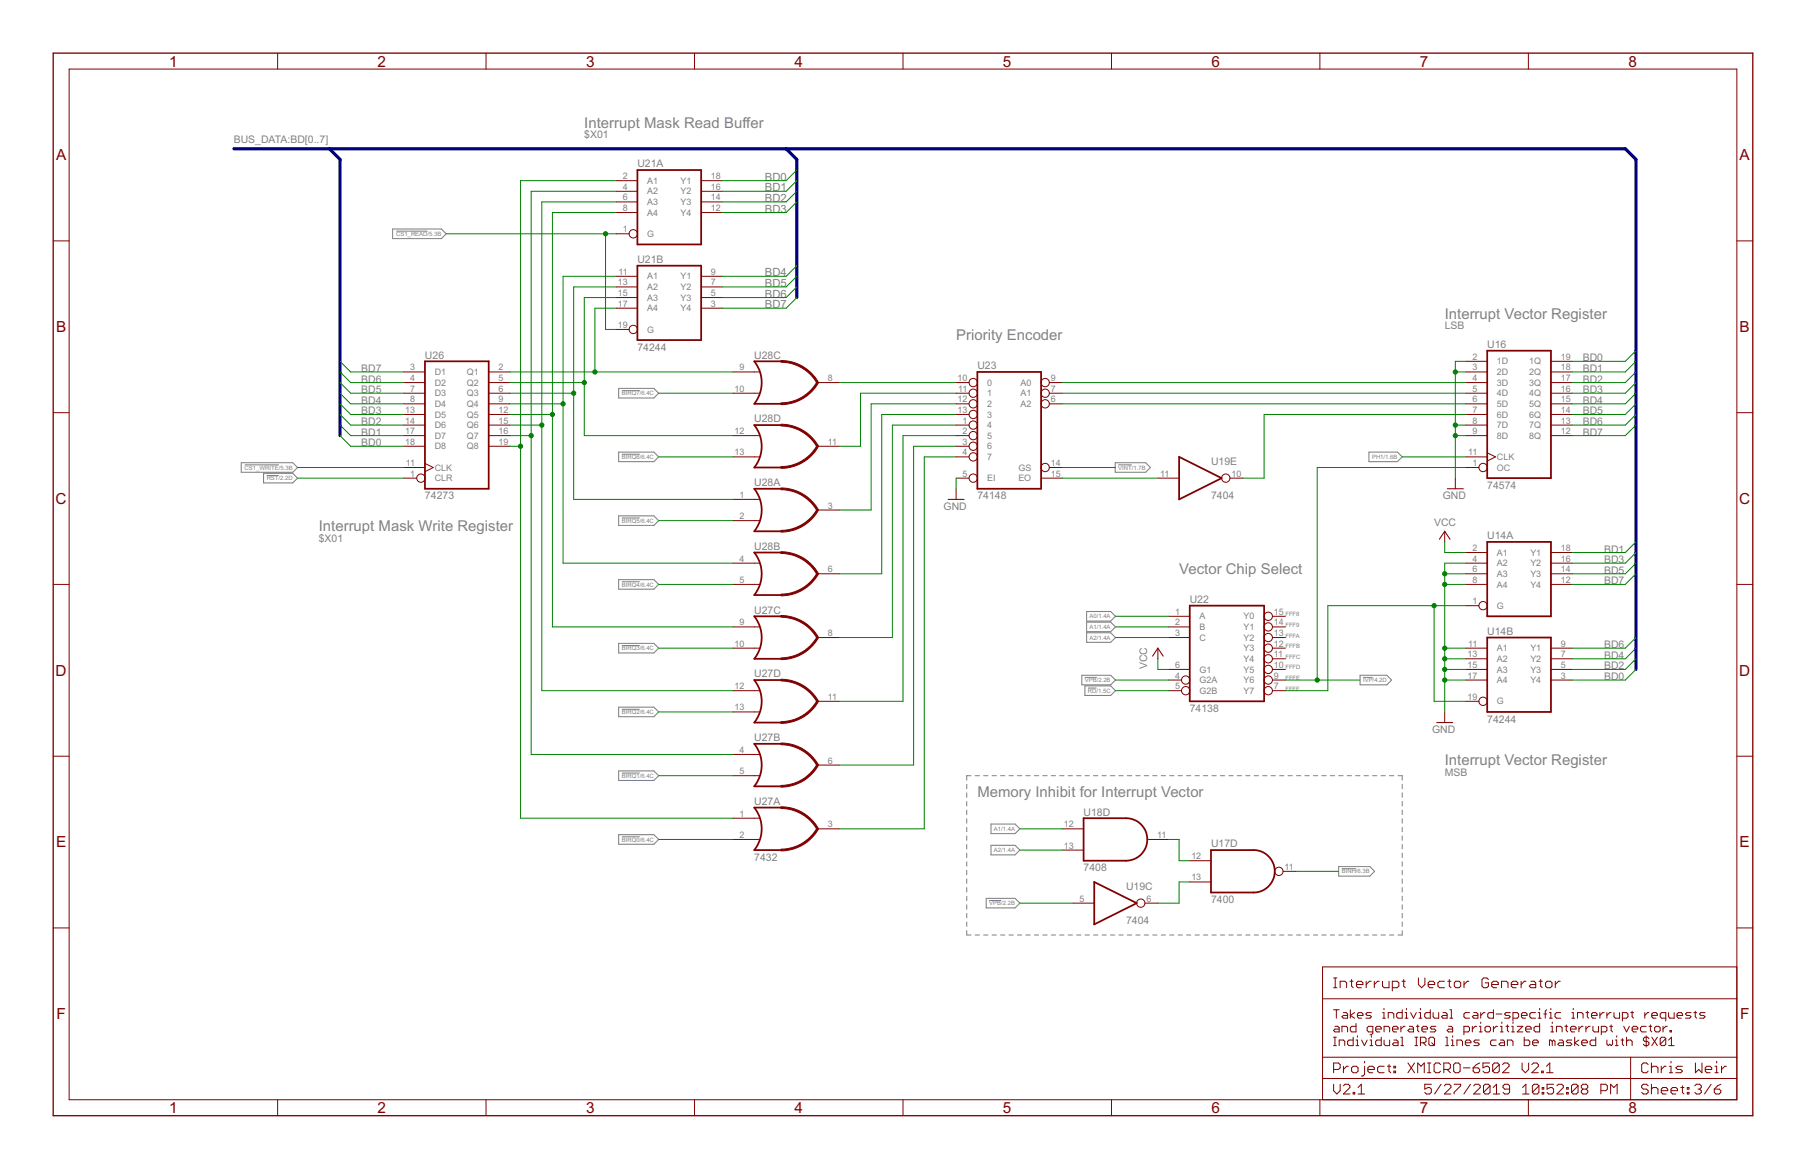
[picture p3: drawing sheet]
<svg xmlns="http://www.w3.org/2000/svg" width="432mm" height="279mm" viewBox="0 0 432 279" stroke-linecap="round" stroke-linejoin="round" font-family="sans-serif">
<g fill="none" stroke="#808080" stroke-width=".24">
<path d="M94.7 55.2h7.5M148.7 93.3h4.3M58.5 111.1h8.2M63.8 113.6h2.8M148.7 108.6h4.3M267.4 111.1h3.2M148.7 139h4.3M148.7 123.8h4.3M148.7 154.3h4.3M148.7 169.5h4.3M259.4 161.9h2.8M260.1 164.4h2.1"/>
<path d="M325.9 161.9h2.3M148.7 184.8h4.3M231.1 187.5v1M231.1 189.5v1.1M231.1 191.6v1M231.1 193.6v1.1M231.1 195.7v1M231.1 197.7v1.1M231.1 199.8v1.1M232.2 185.4h-1.1v1.1M233.2 185.4h1M235.2 185.4h1"/>
<path d="M237.2 185.4h1M239.2 185.4h1M241.2 185.4h1.1M243.3 185.4h1M245.3 185.4h1M247.3 185.4h1M249.3 185.4h1.1M251.4 185.4h1M253.4 185.4h1M255.4 185.4h1M257.4 185.4h1M259.4 185.4h1.1"/>
<path d="M261.5 185.4h1M263.5 185.4h1M265.5 185.4h1M267.5 185.4h1M269.5 185.4h1.1M271.6 185.4h1M273.6 185.4h1M275.6 185.4h1M277.6 185.4h1.1M279.7 185.4h1M281.7 185.4h1M283.7 185.4h1"/>
<path d="M285.7 185.4h1M287.7 185.4h1.1M289.8 185.4h1M291.8 185.4h1M293.8 185.4h1M295.8 185.4h1M297.9 185.4h1M299.9 185.4h1M301.9 185.4h1M303.9 185.4h1M305.9 185.4h1.1M308 185.4h1"/>
<path d="M310 185.4h1M312 185.4h1M314 185.4h1M316 185.4h1.1M318.1 185.4h1M320.1 185.4h1M322.1 185.4h1M324.1 185.4h1.1M326.2 185.4h1M328.2 185.4h1M330.2 185.4h1M332.2 185.4h1"/>
<path d="M334.2 185.4h1.1v1.1M335.3 187.5v1M335.3 189.5v1.1M335.3 191.6v1M335.3 193.6v1.1M335.3 195.7v1M335.3 197.7v1.1M335.3 199.8v1.1M148.7 200h4.3M231.1 201.8v1.1M231.1 203.9v1.1M231.1 206v1"/>
<path d="M231.1 208v1.1M231.1 210.1v1M231.1 212.1v1.1M231.1 214.2v1.1M231.1 216.3v1M231.1 218.3v1.1M236.5 215.2h2.9M320.8 207.6h3.4M335.3 201.8v1.1M335.3 203.9v1.1M335.3 206v1M335.3 208v1.1"/>
<path d="M335.3 210.1v1M335.3 212.1v1.1M335.3 214.2v1.1M335.3 216.3v1M335.3 218.3v1.1M231.1 222.4v1.1h1.1M231.1 220.4v1M233.2 223.5h1M235.2 223.5h1M237.2 223.5h1M239.2 223.5h1M241.2 223.5h1.1"/>
<path d="M243.3 223.5h1M245.3 223.5h1M247.3 223.5h1M249.3 223.5h1.1M251.4 223.5h1M253.4 223.5h1M255.4 223.5h1M257.4 223.5h1M259.4 223.5h1.1M261.5 223.5h1M263.5 223.5h1M265.5 223.5h1"/>
<path d="M267.5 223.5h1M269.5 223.5h1.1M271.6 223.5h1M273.6 223.5h1M275.6 223.5h1M277.6 223.5h1.1M279.7 223.5h1M281.7 223.5h1M283.7 223.5h1M285.7 223.5h1M287.7 223.5h1.1M289.8 223.5h1"/>
<path d="M291.8 223.5h1M293.8 223.5h1M295.8 223.5h1M297.9 223.5h1M299.9 223.5h1M301.9 223.5h1M303.9 223.5h1M305.9 223.5h1.1M308 223.5h1M310 223.5h1M312 223.5h1M314 223.5h1"/>
<path d="M316 223.5h1.1M318.1 223.5h1M320.1 223.5h1M322.1 223.5h1M324.1 223.5h1.1M326.2 223.5h1M328.2 223.5h1M330.2 223.5h1M332.2 223.5h1M335.3 220.4v1M335.3 222.4v1.1h-1.1"/>
</g>
<g fill="none" stroke="#808080" stroke-width=".25">
<path d="M93.9 54.7h11.6l1.2 1.2-1.2 1.1h-11.6zM147.9 92.8h8.4l1.2 1.2-1.2 1.1h-8.4zM57.7 110.6h12.3l1.1 1.1-1.1 1.2h-12.3zM63 113.1h7l1.1 1.2-1.1 1.1h-7zM147.9 108.1h8.4l1.2 1.1-1.2 1.1h-8.4zM266.6 110.6h7.3l1.2 1.1-1.2 1.2h-7.3zM327.3 108.1h6.8l1.2 1.1-1.2 1.1h-6.8zM147.9 123.3h8.4l1.2 1.1-1.2 1.2h-8.4zM147.9 138.5h8.4l1.2 1.2-1.2 1.1h-8.4zM147.9 153.8h8.4l1.2 1.1-1.2 1.2h-8.4zM259.8 151.2h5.8l1.1 1.2-1.1 1.1h-5.8zM259.8 146.2h5.8l1.1 1.1-1.1 1.1h-5.8z"/>
<path d="M259.8 148.7h5.8l1.1 1.1-1.1 1.2h-5.8zM147.9 169h8.4l1.2 1.2-1.2 1.1h-8.4zM258.7 161.4h6.9l1.1 1.1-1.1 1.2h-6.9zM259.4 163.9h6.2l1.1 1.2-1.1 1.1h-6.2zM325.2 161.4h6.4l1.1 1.1-1.1 1.2h-6.4zM147.9 199.5h8.4l1.2 1.1-1.2 1.2h-8.4zM147.9 184.3h8.4l1.2 1.1-1.2 1.1h-8.4zM236.9 197h5.8l1.1 1.1-1.1 1.1h-5.8zM235.8 214.7h6.9l1.1 1.2-1.1 1.1h-6.9zM236.9 202h5.8l1.1 1.2-1.1 1.1h-5.8zM320.1 207.1h7.4l1.2 1.2-1.2 1.1h-7.4z"/>
</g>
<g fill="none" stroke="#800000" stroke-width=".24">
<path d="M16.5 16.5h398.8v246.3h-398.8zM66.4 12.7v3.8M116.2 12.7v3.8M166.1 12.7v3.8M215.9 12.7v3.8M265.7 12.7v3.8M315.6 12.7v3.8M365.4 12.7v3.8M12.7 57.6h3.8M147.3 55.9h3.1M147.3 43.2h5.1M147.3 45.7h5.1"/>
<path d="M147.3 48.3h5.1M147.3 50.8h5.1M167.6 43.2h5.1M167.6 45.7h5.1M167.6 48.3h5.1M167.6 50.8h5.1M415.3 57.6h3.8M147.3 78.7h3.1M147.3 66h5.1M147.3 68.6h5.1M147.3 71.1h5.1M147.3 73.7h5.1"/>
<path d="M167.6 66h5.1M167.6 68.6h5.1M167.6 71.1h5.1M167.6 73.7h5.1M12.7 98.6h3.8M96.5 88.9h5.1M96.5 91.4h5.1M96.5 94h5.1M96.5 96.5h5.1M96.5 99.1h5.1M116.8 88.9h5.1M116.8 91.4h5.1"/>
<path d="M116.8 94h5.1M116.8 96.5h5.1M116.8 99.1h5.1M175.3 88.9h6.3M175.3 94h6.3M195.6 91.4h5.1M228.6 91.4h3.1M228.6 94h3.1M228.6 96.5h3.1M228.6 99.1h3.1M250.9 91.4h3.1M250.9 94h3.1"/>
<path d="M250.9 96.5h3.1M350.5 86.4h5.1M350.5 88.9h5.1M350.5 91.4h5.1M350.5 94h5.1M350.5 96.5h5.1M350.5 99.1h5.1M370.8 86.4h5.1M370.8 88.9h5.1M370.8 91.4h5.1M370.8 94h5.1M370.8 96.5h5.1"/>
<path d="M370.8 99.1h5.1M415.3 98.6h3.8M96.5 111.7h5.1M96.5 101.6h5.1M96.5 104.1h5.1M96.5 106.7h5.1M96.5 114.3h3.1M101.6 110.8l2 .9-2 1M116.8 101.6h5.1M116.8 104.1h5.1M116.8 106.7h5.1M175.3 104.1h6.3"/>
<path d="M175.3 109.2h6.3M175.3 119.4h6.3M195.6 106.7h5.1M228.6 101.6h3.1M228.6 104.1h3.1M228.6 109.2h3.1M228.6 106.7h3.1M228.6 114.3h3.1M228.6 116.8v2.6M248.9 114.3h5.1M250.9 111.7h3.1M276.8 114.3h5.1"/>
<path d="M294.1 114.3h3.1M348 114.3v2.5M350.5 111.7h3.1M350.5 101.6h5.1M350.5 104.1h5.1M350.5 109.2h5.1M355.6 108.2l2 1-2 1M370.8 101.6h5.1M370.8 104.1h5.1M12.7 139.7h3.8M175.3 139.7h6.3M175.3 134.6h6.3"/>
<path d="M175.3 124.4h6.3M195.6 137.1h5.1M195.6 121.9h5.1M345.4 127v2.5M350.5 139.7h5.1M350.5 132.1h5.1M350.5 134.6h5.1M350.5 137.1h5.1M370.8 139.7h5.1M370.8 132.1h5.1M370.8 134.6h5.1M370.8 137.1h5.1"/>
<path d="M415.3 139.7h3.8M175.3 154.9h6.3M175.3 149.8h6.3M195.6 152.4h5.1M276.8 154.9v2.6M279.4 160h5.1M279.4 149.8h5.1M279.4 152.4h5.1M279.4 147.3h5.1M304.2 154.9h3.1M304.2 157.5h3.1M304.2 160h3.1"/>
<path d="M304.2 149.8h3.1M304.2 152.4h3.1M304.2 147.3h3.1M350.5 144.8h3.1M350.5 154.9h5.1M350.5 157.5h5.1M350.5 160h5.1M370.8 154.9h5.1M370.8 157.5h5.1M370.8 160h5.1M175.3 165.1h6.3M175.3 170.2h6.3"/>
<path d="M195.6 167.6h5.1M279.4 162.5h3.1M279.4 165.1h3.1M304.2 162.5h3.1M304.2 165.1h3.1M345.4 170.2v2.5M350.5 167.6h3.1M350.5 162.5h5.1M370.8 162.5h5.1M12.7 180.7h3.8M175.3 180.3h6.3M175.3 185.4h6.3"/>
<path d="M175.3 195.6h6.3M195.6 182.9h5.1M195.6 198.1h5.1M254 198.1h5.1M415.3 180.7h3.8M175.3 200.6h6.3M254 203.2h5.1M256.5 215.9h5.1M273.7 215.9h3.1M274.3 200.6h5.1M284.5 205.7h5M284.5 210.8h5"/>
<path d="M306.8 208.3h3.1M12.7 221.8h3.8M316.2 238.7h99.1M318.9 236.1h.7M318.9 233.7h.7M319.2 233.7v2.4M320.4 236.1v-1.6h1.2l.4 .4v1.2M322.7 234.5h.8M323.2 234.1v1.6l.3 .4M324.3 235.3h1.6v-.4l-.4-.4h-.8l-.4 .4v.8l.4 .4h.8M326.6 234.5v1.6M327.8 234.5h-.4l-.8 .8"/>
<path d="M328.6 234.5v1.6M329.8 234.5h-.4l-.8 .8M330.5 234.5v1.2l.4 .4h1.2v-1.6M332.9 236.1h1.2l.4-.4v-.8l-.4-.4h-1.2v2.4M335.2 234.5h.8M335.6 234.1v1.6l.4 .4M339.1 233.7v1.6l.8 .8 .8-.8v-1.6M341.5 235.3h1.5v-.4l-.4-.4h-.8l-.3 .4v.8l.3 .4h.8M345.4 234.5h-1.2l-.4 .4v.8l.4 .4h1.2M346.1 234.5h.8M346.5 234.1v1.6l.4 .4M347.7 234.9l.4-.4h.8l.3 .4v.8l-.3 .4h-.8l-.4-.4z"/>
<path d="M350 234.5v1.6M351.2 234.5h-.4l-.8 .8M355.9 234.1l-.4-.4h-.8l-.4 .4v1.6l.4 .4h.8l.4-.4v-.8h-.8M356.7 235.3h1.5v-.4l-.4-.4h-.7l-.4 .4v.8l.4 .4h.7M359 236.1v-1.6h1.2l.4 .4v1.2M361.3 235.3h1.6v-.4l-.4-.4h-.8l-.4 .4v.8l.4 .4h.8M363.7 234.5v1.6M364.8 234.5h-.4l-.7 .8M366 234.5h.8l.4 .4v1.2h-1.2l-.4-.4 .4-.4h1.2M368 234.5h.7M368.4 234.1v1.6l.3 .4M369.5 234.9l.4-.4h.8l.4 .4v.8l-.4 .4h-.8l-.4-.4z"/>
<path d="M371.9 234.5v1.6M373 234.5h-.4l-.7 .8M415.3 221.8h3.8M415.3 231.1h-99.1v31.7M316.2 252.7h99.1M316.2 257.8h99.1M318.8 241.3h1.4M318.8 249.9h.7M318.8 247.9h.7M318.9 255.6h1.1l.4-.4v-.8l-.4-.3h-1.1v2.3M318.9 259.1v1.6l.7 .8 .8-.8v-1.6M319.2 245.3h.6l.4 .3v1h-1l-.4-.3 .4-.3h1"/>
<path d="M319.2 247.9v2M319.5 241.3v2.1M320.2 249.9v-1.3h1l.3 .3v1M320.8 246.6v-1.3h1.1l.3 .3v1M321.2 242h.7l.3 .4v1h-1l-.4-.4 .4-.3h1M321.2 254.8v1.6M321.2 259.5l.4-.4h.8l.3 .4v.4l-1.5 1.6h1.5M322.4 254.8h-.4l-.8 .8M322.9 241.3v2.1M323.5 254.8h.8l.4 .4v.8l-.4 .4h-.8l-.3-.4v-.8zM323.5 247.9v2h-1l-.3-.3v-.7l.3-.3h1M323.9 242l-1 .7 1 .7"/>
<path d="M324.2 244.6v2h-1l-.3-.3v-.7l.3-.3h1M324.2 248.6h.3v1.3M324.2 249.9h.7M324.5 242.7h1.4v-.3l-.4-.4h-.6l-.4 .4v.6l.4 .4h.6M324.5 247.6v.3M324.7 259.9l.8-.8v2.4M325.5 248.6l.7 1.3 .7-1.3M326.3 254.8v2l-.4 .4h-.4M326.3 253.7v.4M327 255.6h1.6v-.4l-.4-.4h-.8l-.4 .4v.8l.4 .4h.8M327.6 249.9h.6M327.6 248.6h.3v1.3"/>
<path d="M327.9 242h-1l-.3 .4 .3 .3h.7l.3 .3-.3 .4h-1M327.9 247.6v.3M328.2 246.6h-1l-.3-.3v-.7l.3-.3h1v1.7l-.3 .3h-.3M328.9 246h1.3v-.4l-.3-.3h-.7l-.3 .3v.7l.3 .3h.7M330.2 247.9v2h-1l-.3-.3v-.7l.3-.3h1M330.6 242h.3v1.4M330.6 243.4h.6M330.9 241v.3M330.9 246.6v-1.3h1l.4 .3v1M330.9 248.6v1l.3 .3h1.1v-1.3M330.9 254.8h-1.1l-.4 .4v.8l.4 .4h1.1M331.7 254.8h.8"/>
<path d="M331.9 243.4v-1.4h1l.3 .4v1M332.1 254.4v1.6l.4 .4M332.9 246h1.4v-.4l-.4-.3h-.7l-.3 .3v.7l.3 .3h.7M333.2 248.6h.7l.4 .3v1h-1.1l-.3-.3 .3-.4h1.1M333.3 254.8h.4v.4h-.4zM333.3 256h.4v.4h-.4zM334.9 247.9h.4v2M334.9 245.3v1.3M334.9 249.9h.7M335.3 241.3v2.1h-1l-.4-.4v-.6l.4-.4h1M335.9 242h.4v1.4M335.9 243.4h.7"/>
<path d="M335.9 245.3h-.3l-.7 .7M336.3 241v.3M336.6 254.1l1.6 2.3M337 245.3h.6l.3 .3v1h-.9l-.4-.3 .4-.3h.9M337.3 242l.6 1.4 .7-1.4M338.2 254.1l-1.6 2.3M338.3 249.9h.7M338.3 247.9h.7M338.6 245.3h.7M338.6 247.9v2M339 245v1.3l.3 .3M339 256.4v-2.3l.7 .7 .8-.7v2.3"/>
<path d="M339.3 242h.3v1.4M339.3 243.4h.7M339.6 241v.3M339.6 249.2h1l.4-.3v-.7l-.4-.3h-1v2M340 246h1.3v-.4l-.3-.3h-.7l-.3 .3v.7l.3 .3h.7M340.3 249.2l.7 .7M341.3 254.1h.8M341.3 256.4h.8M341.6 248.2l.4-.3h.6l.4 .3v1.4l-.4 .3h-.6l-.4-.3zM341.7 254.1v2.3M342 241.3v2.1h-1l-.4-.4v-.6l.4-.4h1M342.2 259.1h-1.5v1.2l.7-.4h.4l.4 .4v.8l-.4 .4h-.8l-.3-.4"/>
<path d="M342.3 249.2l.7 .7M342.6 242v1l.4 .4h1v-1.4M343.3 245.3h-1l-.3 .3 .3 .4h.7l.3 .3-.3 .3h-1M344.4 254.4l-.4-.3h-.7l-.4 .3v1.6l.4 .4h.7l.4-.4M344.6 259.1l-1.6 2.4M345 242h.7l.3 .4v1h-1l-.3-.4 .3-.3h1M345.2 255.6h1.2l.4-.4v-.8l-.4-.3h-1.2v2.3M345.3 259.5l.4-.4h.8l.4 .4v.4l-1.6 1.6h1.6M345.7 247.9h.3v2M345.7 249.9h.6M346 255.6l.8 .8M346.3 245.3h.7l.3 .3v1h-1l-.3-.3 .3-.3h1"/>
<path d="M346.7 241.3h.3v2.1M346.7 243.4h.6M347 248.6h.3v1.3M347 249.9h.7M347.3 247.6v.3M347.7 259.1h1.5v.4l-1.5 1.6v.4M347.9 254.1h.8l.4 .3v1.6l-.4 .4h-.8l-.3-.4v-1.6zM348.3 249.9v-1.3h1l.4 .3v1M349.9 255.2h1.6M350 246.6h1l.3-.3v-.7l-.3-.3h-1v2M350.4 249.2h1.3v-.3l-.4-.3h-.6l-.3 .3v.7l.3 .3h.6M351.3 242h-.9l-.4 .4v.6l.4 .4h.9"/>
<path d="M351.6 259.1l-1.6 2.4M352 245.3v1.3M352.2 255.2h1.2l.4 .4v.4l-.4 .4h-.8l-.4-.4zM352.3 259.5l.4-.4h.8l.4 .4v.4l-1.6 1.6h1.6M352.4 242h.6l.4 .4v1h-1l-.4-.4 .4-.3h1M353 245.3h-.3l-.7 .7M353.7 245.3h.3v1.3M353.7 246.6h.7M353.7 248.6h-1l-.3 .3 .3 .3h.7l.3 .4-.3 .3h-1M353.8 254.1l-.8 .3-.8 .8M354 242v1.4M354 244.3v.3"/>
<path d="M355 242h-.3l-.7 .7M355.4 245.3h.6l.4 .3v.7l-.4 .3h-.6l-.4-.3v-.7zM356.1 254.1h-1.5v1.1l.7-.4h.4l.4 .4v.8l-.4 .4h-.8l-.3-.4M356.3 259.5l-.4-.4h-.8l-.4 .4v1.6M356.3 259.5v1.6l-.4 .4h-.8l-.4-.4M356.3 259.5l-1.6 1.6M357 259.9l.8-.8v2.4M357.1 241.3v2.1h-1.1l-.3-.4v-.6l.3-.4h1.1M357.1 245.3v1.3M357.7 242.4h1.4M357.7 248.6h-1l-.3 .3v.7l.3 .3h1M358.1 245.3h-.4l-.6 .7"/>
<path d="M358.5 254.4l-.4-.3h-.8l-.4 .3v1.6M358.5 254.4v1.6l-.4 .4h-.8l-.4-.4M358.5 254.4l-1.6 1.6M358.7 245.3h.4v1.3M358.7 246.6h.7M358.7 248.6h.7l.3 .3v1h-1l-.3-.3 .3-.4h1M359.1 244.3v.3M359.2 254.4l.4-.3h.8l.4 .3v.4l-1.6 1.6h1.6M360.1 245.3h.6M360.4 249.9v-1.3h1l.3 .3v1M360.4 245v1.3l.3 .3M361.1 242h-1l-.4 .4 .4 .3h.6l.4 .3-.4 .4h-1"/>
<path d="M361.4 245.3h.3v1.3M361.4 246.6h.7M361.7 243.4h1.1l.3-.4v-.6l-.3-.4h-1.1v2M361.7 244.3v.3M362.8 245.3h1.3l-1.3 1.3h1.3M363.7 242.7h1.4v-.3l-.3-.4h-.7l-.4 .4v.6l.4 .4h.7M363.9 254.1v1.5l.8 .8 .8-.8v-1.5M364 259.9l.8-.8v2.4M364.4 247.9v2h1l.4-.3v-.7l-.4-.3h-1M364.8 246h1.3v-.4l-.3-.3h-.7l-.3 .3v.7l.3 .3h.7M366.2 254.4l.4-.3h.8l.4 .3v.4l-1.6 1.6h1.6M366.4 249.2h1.4v-.3l-.3-.3h-.7l-.4 .3v.7l.4 .3h.7"/>
<path d="M367.1 242h-1l-.3 .4v.6l.3 .4h1M367.8 242h.3v1.4M367.8 243.4h.6M367.9 259.5v1.6l-.3 .4h-.8l-.4-.4M367.9 259.5l-.3-.4h-.8l-.4 .4v1.6M367.9 259.5l-1.5 1.6M368.1 241v.3M368.1 244.6v2h-1l-.3-.3v-.7l.3-.3h1M368.6 256h.4v.4h-.4zM368.7 259.9h.4v.4h-.4zM369.1 242.4h.7M369.8 256.4h1.5"/>
<path d="M369.8 254.8l.7-.7v2.3M369.8 241.3l-.3 .4v1.7M370.5 242h.3v1.4M370.5 243.4h.6M370.8 241v.3M370.8 245.3h.3v1.3M370.8 246.6h.7M371.1 248.9l.4-.3 .3 .3v1M371.1 244.3v.3M371.1 248.9v1M371.1 248.9l-.3-.3h-.3v1.3M371.5 259.1h-1.6v1.2l.8-.4h.4l.4 .4v.8l-.4 .4h-.8l-.4-.4"/>
<path d="M372.1 246.6v-1.3h1l.4 .3v1M372.2 259.5l.4-.4h.8l.4 .4v.4l-1.6 1.6h1.6M372.8 248.6h.7l.3 .3v1h-1l-.3-.3 .3-.4h1M373.1 242h-1l-.3 .4v.6l.3 .4h1M374.1 245.3h.7M374.5 245v1.3l.3 .3M374.6 259.9h.3v.4h-.3zM375.5 246h1.3v-.4l-.3-.3h-.7l-.3 .3v.7l.3 .3h.7M375.8 242h.4v1.4M375.8 243.4h.7M375.8 248.6h-1l-.3 .3 .3 .3h.7l.3 .4-.3 .3h-1M376.2 241v.3"/>
<path d="M376.5 247.9v2M377.2 243.4v-1.4h1l.3 .4v1M377.3 259.5v1.6l-.4 .4h-.8l-.4-.4M377.3 259.5l-.4-.4h-.8l-.4 .4v1.6M377.3 259.5l-1.6 1.6M377.5 245.3v1.3M377.5 248.6l-1 .6 1 .7M378.2 249.2h1.3v-.3l-.3-.3h-.7l-.3 .3v.7l.3 .3h.7M378.5 245.3h-.3l-.7 .7M379.2 242h.6M379.2 245.3v1.3M379.5 241.7v1.3l.3 .4"/>
<path d="M380.2 245.3h-.4l-.6 .7M380.5 242.7h1.3v-.3l-.3-.4h-.6l-.4 .4v.6l.4 .4h.6M380.9 245.3v1l.3 .3h1v-1.3M381.5 247.9v2h-1l-.3-.3v-.7l.3-.3h1M382.5 242v1.4M382.9 246.6h1l.3-.3v-.7l-.3-.3h-1v2M383.5 242h-.3l-.7 .7M384.2 242v1.4M384.2 248.6v1l.3 .3 .4-.3 .3 .3 .4-.3v-1M384.9 245.3h.7M385.2 242h-.3l-.7 .7M385.2 245v1.3l.4 .3"/>
<path d="M385.9 242v1l.3 .4h1v-1.4M386.2 249.9h.7M386.2 248.6h.3v1.3M386.5 247.6v.3M387.6 248.6h.6M387.9 243.4h1l.3-.4v-.6l-.3-.4h-1v2M387.9 248.2v1.4l.3 .3M388.2 245.3l.7 1.3 .7-1.3M388.9 248.9l.3-.3h.7l.3 .3v1M388.9 247.9v2M389.9 252.7v10.1M389.9 242h.7"/>
<path d="M390.2 241.7v1.3l.4 .4M390.2 246h1.4v-.4l-.4-.3h-.6l-.4 .3v.7l.4 .3h.6M393.3 242v1.4M393.6 245.3h-1l-.4 .3v.7l.4 .3h1M393.6 247.6v2.7M394.1 259.5l-.4-.4h-.8l-.4 .4v.4l.4 .4h.8l.4 .4v.4l-.4 .4h-.8l-.4-.4M394.1 254.4l-.4-.3h-.8l-.4 .3v1.6l.4 .4h.8l.4-.4M394.3 242h-.4l-.6 .7M394.3 245.3h.6M394.3 248.2l-.4-.3h-.6l-.4 .3v.4l.4 .3h.6l.4 .3v.4l-.4 .3h-.6l-.4-.3M394.6 245v1.3l.3 .3M394.8 255.2l.4-.4h.8l.4 .4v1.2"/>
<path d="M394.8 254.1v2.3M394.8 259.1v2.4M394.9 242.7h1.4v-.3l-.4-.4h-.6l-.4 .4v.6l.4 .4h.6M394.9 247.9l1.4 2M395.6 245.6l.3-.3h.7l.3 .3v.7l-.3 .3h-.7l-.3-.3zM396.3 247.9l-1.4 2M397.2 254.8v1.6M397.6 245.3v1.3M398.3 243.4h-1l-.4-.4v-.6l.4-.4h1v2M398.3 248.2v1.4l-.3 .3h-.7l-.4-.3M398.3 248.2l-.3-.3h-.7l-.4 .3v1.4M398.3 248.2l-1.4 1.4"/>
<path d="M398.4 254.8h-.4l-.8 .8M398.6 245.3h-.3l-.7 .7M398.9 242v1l.4 .4h1v-1.4M398.9 248.6l.7-.7v2M398.9 249.9h1.4M399.1 254.8h.4v1.6M399.1 256.4h.8M399.3 246.3h.3v.3h-.3zM399.5 253.7v.4M401 242.7h1.3v-.3l-.3-.4h-.7l-.3 .4v.6l.3 .4h.7M401.9 259.9h.7M402.3 259.5v1.6l.3 .4"/>
<path d="M402.3 254.8h-1.2l-.4 .4 .4 .4h.8l.4 .4-.4 .4h-1.2M403.4 259.9h.4v.4h-.4zM404.3 242h-1l-.3 .4 .3 .3h.7l.3 .3-.3 .4h-1M405 242h.7M405.2 259.5l.4-.4h.8l.4 .4v.4l-.4 .4M405.3 241.7v1.3l.4 .4M405.4 254.1v2.3l.7-.8 .8 .8v-2.3M407.7 242h-1l-.4 .4 .4 .3h.6l.4 .3-.4 .4h-1M407.7 255.6h1.6v-.4l-.4-.4h-.8l-.4 .4v.8l.4 .4h.8M409.1 259.1l-1.6 2.4M410 254.8h.4v1.6M410 256.4h.8"/>
<path d="M410.4 253.7v.4M411.4 259.1l-.7 .4-.8 .8M411.6 254.8v1.6M412.8 254.8h-.4l-.8 .8M66.4 262.8v3.9M116.2 262.8v3.9M166.1 262.8v3.9M215.9 262.8v3.9M265.7 262.8v3.9M315.6 262.8v3.9M323.5 261.1h.4v.4h-.4zM324.7 261.5h1.6"/>
<path d="M357 261.5h1.6M360.9 260.3h-1.2l-.3-.4v-.4l.3-.4h.8l.4 .4v1.6l-.4 .4h-.8l-.3-.4M364 261.5h1.6M365.4 262.8v3.9M368.7 261.1h.4v.4h-.4zM374.6 261.1h.3v.4h-.3zM378.5 260.3l-.4 .4v.4l.4 .4h.7l.4-.4v-.4l-.4-.4M378.5 260.3l-.4-.4v-.4l.4-.4h.7l.4 .4v.4l-.4 .4M378.5 260.3h.7M382.8 260.7h1.1l.4-.4v-.8l-.4-.4h-1.1v2.4M385.1 261.5v-2.4l.8 .8 .8-.8v2.4M394.8 260.3l.4-.4h.8l.4 .4v1.2"/>
<path d="M397.2 260.7h1.5v-.4l-.3-.4h-.8l-.4 .4v.8l.4 .4h.8M399.5 260.7h1.6v-.4l-.4-.4h-.8l-.4 .4v.8l.4 .4h.8M403.4 261.1h.4v.4h-.4zM406 260.3h.4M406.4 260.3l.4 .4v.4l-.4 .4h-.8l-.4-.4M409.9 260.3h1.2l.3 .4v.4l-.3 .4h-.8l-.4-.4z"/>
<circle cx="151.4" cy="55.9" r=".99"/>
<circle cx="151.4" cy="78.7" r=".99"/>
<circle cx="232.7" cy="91.4" r=".99"/>
<circle cx="232.7" cy="94" r=".99"/>
<circle cx="232.7" cy="99.1" r=".99"/>
<circle cx="232.7" cy="96.5" r=".99"/>
<circle cx="249.9" cy="94" r=".99"/>
<circle cx="249.9" cy="96.5" r=".99"/>
<circle cx="249.9" cy="91.4" r=".99"/>
<circle cx="100.6" cy="114.3" r=".99"/>
<circle cx="232.7" cy="114.3" r=".99"/>
<circle cx="232.7" cy="101.6" r=".99"/>
<circle cx="232.7" cy="104.1" r=".99"/>
<circle cx="232.7" cy="106.7" r=".99"/>
<circle cx="232.7" cy="109.2" r=".99"/>
<circle cx="249.9" cy="111.7" r=".99"/>
<circle cx="293.1" cy="114.3" r=".99"/>
<circle cx="354.6" cy="111.7" r=".99"/>
<circle cx="303.2" cy="154.9" r=".99"/>
<circle cx="303.2" cy="152.4" r=".99"/>
<circle cx="303.2" cy="160" r=".99"/>
<circle cx="303.2" cy="149.8" r=".99"/>
<circle cx="303.2" cy="147.3" r=".99"/>
<circle cx="303.2" cy="157.5" r=".99"/>
<circle cx="354.6" cy="144.8" r=".99"/>
<circle cx="283.5" cy="165.1" r=".99"/>
<circle cx="283.5" cy="162.5" r=".99"/>
<circle cx="303.2" cy="162.5" r=".99"/>
<circle cx="303.2" cy="165.1" r=".99"/>
<circle cx="354.6" cy="167.6" r=".99"/>
<circle cx="272.8" cy="215.9" r=".99"/>
<circle cx="305.8" cy="208.3" r=".99"/>
</g>
<path d="M12.7 12.7h406.4v254h-406.4z" fill="none" stroke="#800000" stroke-width=".32"/>
<g fill="none" stroke="#800000" stroke-width=".42">
<path d="M152.4 40.6h15.2v17.8h-15.2zM152.4 63.5h15.2v17.8h-15.2zM101.6 86.4h15.2v30.4h-15.2zM186.7 86.4h-6.4a8.1 8.1 0 0 1 0 10.1h6.4M233.7 88.9h15.2v27.9h-15.2zM355.6 83.8h15.2v30.5h-15.2zM186.7 101.6h-6.4a8.1 8.1 0 0 1 0 10.1h6.4M186.7 116.8h-6.4a8.1 8.1 0 0 1 0 10.2h6.4M281.9 109.2l10.2 5.1-10.2 5.1zM186.7 132.1h-6.4a8.1 8.1 0 0 1 0 10.1h6.4M355.6 129.5h15.2v17.8h-15.2zM186.7 147.3h-6.4a8.1 8.1 0 0 1 0 10.2h6.4"/>
<path d="M284.5 144.8h17.7v22.8h-17.7zM355.6 152.4h15.2v17.8h-15.2zM186.7 162.5h-6.4a8.1 8.1 0 0 1 0 10.2h6.4M186.7 177.8h-6.4a8.1 8.1 0 0 1 0 10.1h6.4M186.7 193h-6.4a8.1 8.1 0 0 1 0 10.2h6.4M259.1 195.6h10.1a5.1 5.1 0 0 1 5.1 5 5.1 5.1 0 0 1-5.1 5.1h-10.1zM261.6 210.8l10.2 5.1-10.2 5zM289.5 203.2h10.2a5.1 5.1 0 0 1 5.1 5 5.1 5.1 0 0 1-5.1 5.1h-10.2z"/>
</g>
<path d="M226.7 119.4h3.8M346.1 116.8h3.8M344.1 128.9l1.3-1.9 1.3 1.9M275.6 156.8l1.2-1.9 1.3 1.9M343.5 172.7h3.8" fill="none" stroke="#800000" stroke-width=".25"/>
<g fill="#800000" stroke="#800000" stroke-width=".24">
<path d="M186.7 96.3a9.9 9.9 0 0 0 8.6-5l.4 .2a10.4 10.4 0 0 1-9 5.2z" fill-rule="evenodd"/>
<path d="M186.7 86.2a10.2 10.2 0 0 1 9 5.2l-.4 .2a10 10 0 0 0-8.6-5z" fill-rule="evenodd"/>
<path d="M186.7 111.5a10 10 0 0 0 8.6-5l.4 .2a10.3 10.3 0 0 1-9 5.2z" fill-rule="evenodd"/>
<path d="M186.7 101.4a10.3 10.3 0 0 1 9 5.2l-.4 .2a10 10 0 0 0-8.6-5z" fill-rule="evenodd"/>
<path d="M186.7 126.8a10 10 0 0 0 8.6-5l.4 .2a10.3 10.3 0 0 1-9 5.2z" fill-rule="evenodd"/>
<path d="M186.7 116.6a10.3 10.3 0 0 1 9 5.3l-.4 .1a9.9 9.9 0 0 0-8.6-4.9z" fill-rule="evenodd"/>
<path d="M186.7 142a10 10 0 0 0 8.6-5l.4 .2a10.3 10.3 0 0 1-9 5.2z" fill-rule="evenodd"/>
<path d="M186.7 131.9a10.3 10.3 0 0 1 9 5.2l-.4 .2a10 10 0 0 0-8.6-5z" fill-rule="evenodd"/>
<path d="M186.7 157.2a10 10 0 0 0 8.6-5l.4 .2a10.2 10.2 0 0 1-9 5.2z" fill-rule="evenodd"/>
<path d="M186.7 147.1a10.3 10.3 0 0 1 9 5.2l-.4 .2a10 10 0 0 0-8.6-5z" fill-rule="evenodd"/>
<path d="M186.7 172.5a10 10 0 0 0 8.6-5l.4 .2a10.2 10.2 0 0 1-9 5.2z" fill-rule="evenodd"/>
<path d="M186.7 162.3a10.3 10.3 0 0 1 9 5.3l-.4 .2a10 10 0 0 0-8.6-5z" fill-rule="evenodd"/>
<path d="M186.7 187.7a10 10 0 0 0 8.6-5l.4 .2a10.2 10.2 0 0 1-9 5.2z" fill-rule="evenodd"/>
<path d="M186.7 177.6a10.2 10.2 0 0 1 9 5.2l-.4 .2a10 10 0 0 0-8.6-5z" fill-rule="evenodd"/>
<path d="M186.7 202.9a9.9 9.9 0 0 0 8.6-5l.4 .2a10.4 10.4 0 0 1-9 5.3z" fill-rule="evenodd"/>
<path d="M186.7 192.8a10.2 10.2 0 0 1 9 5.2l-.4 .2a10 10 0 0 0-8.6-5z" fill-rule="evenodd"/>
</g>
<path d="M55.9 35.6h332.7l2.5 2.5v121.9M78.8 35.6l2.5 2.5v66M188 35.6l2.5 2.5v33" fill="none" stroke="#000080" stroke-width=".76"/>
<g fill="none" stroke="#008000" stroke-width=".24">
<path d="M106.7 55.9h40.6M144.8 55.9v22.8h2.5M147.3 50.8h-15.2v99h43.2M147.3 48.3h-17.8v116.8h45.8M147.3 45.7h-20.3v134.6h48.3M147.3 43.2h-22.8v152.4h50.8M190.5 48.3l-2.5 2.5h-15.3M190.5 45.7l-2.5 2.6h-15.3M190.5 43.2l-2.5 2.5h-15.3M190.5 40.6l-2.5 2.6h-15.3M147.3 71.1h-7.6v33h35.6M147.3 73.7h-5.1v15.2"/>
<path d="M147.3 68.6h-10.1v50.8h38.1M147.3 66h-12.7v68.6h40.7M190.5 71.1l-2.5 2.6h-15.3M190.5 68.6l-2.5 2.5h-15.3M190.5 66l-2.5 2.6h-15.3M190.5 63.5l-2.5 2.5h-15.3M81.3 86.4l2.5 2.5h12.7M81.3 99.1l2.5 2.5h12.7M81.3 88.9l2.5 2.5h12.7M81.3 96.5l2.5 2.6h12.7M81.3 91.4l2.5 2.6h12.7M81.3 94l2.5 2.5h12.7"/>
<path d="M121.9 88.9h53.4M121.9 91.4h17.8M121.9 99.1h10.2M121.9 94h15.3M121.9 96.5h12.7M157.5 94h17.8M200.7 91.4h27.9M228.6 99.1h-17.8v38h-10.1M228.6 94h-22.9v12.7h-5M228.6 96.5h-20.3v25.4h-7.6M254 91.4h96.5M254 94h96.5"/>
<path d="M254 96.5h96.5M348 88.9h2.5M350.5 99.1h-48.3v15.2h-5M350.5 86.4h-2.5v27.9M391.1 86.4l-2.5 2.5h-12.7M391.1 99.1l-2.5 2.5h-12.7M391.1 88.9l-2.5 2.5h-12.7M391.1 96.5l-2.5 2.6h-12.7M391.1 91.4l-2.5 2.6h-12.7M391.1 94l-2.5 2.5h-12.7M391.1 83.8l-2.5 2.6h-12.7M71.1 114.3h25.4"/>
<path d="M71.1 111.7h25.4M81.3 101.6l2.5 2.5h12.7M81.3 104.1l2.5 2.6h12.7M121.9 104.1h5.1M121.9 101.6h7.6M121.9 106.7h2.6M157.5 109.2h17.8M228.6 104.1h-12.7v63.5h-15.2M228.6 101.6h-15.2v50.8h-12.7M228.6 106.7h-10.2v76.2h-17.7M228.6 109.2h-7.6v88.9h-20.3M228.6 114.3v2.5"/>
<path d="M254 114.3h22.8M254 111.7h12.7M335.3 109.2h15.2M348 104.1h2.5M348 101.6h2.5M350.5 111.7h-35.6v50.8M391.1 101.6l-2.5 2.5h-12.7M157.5 139.7h17.8M157.5 124.4h17.8M345.4 139.7h5.1M345.4 137.1h5.1M345.4 129.5v2.6h5.1"/>
<path d="M350.5 134.6h-5.1v35.6M391.1 137.1l-2.5 2.6h-12.7M391.1 134.6l-2.5 2.5h-12.7M391.1 132.1l-2.5 2.5h-12.7M391.1 129.5l-2.5 2.6h-12.7M157.5 154.9h17.8M266.7 152.4h12.7M266.7 149.8h12.7M266.7 147.3h12.7M276.8 157.5v2.5h2.6M342.9 144.8v22.8h7.6M345.4 154.9h5.1"/>
<path d="M345.4 157.5h5.1M345.4 160h5.1M350.5 144.8h-33v20.3h-10.2M391.1 152.4l-2.5 2.5h-12.7M391.1 154.9l-2.5 2.6h-12.7M391.1 157.5l-2.5 2.5h-12.7M391.1 160l-2.5 2.5h-12.7M157.5 170.2h17.8M266.7 162.5h12.7M266.7 165.1h12.7M307.3 162.5h17.8M345.4 162.5h5.1"/>
<path d="M157.5 185.4h17.8M243.8 198.1h10.2M157.5 200.6h17.8M243.8 203.2h10.2M243.8 215.9h12.7M279.4 200.6h2.5v5.1h2.6M284.5 210.8h-2.6v5.1h-5.1M309.9 208.3h10.1"/>
</g>
<g fill="#008000" stroke="#008000" stroke-width=".24">
<circle cx="345.4" cy="162.5" r=".51"/>
<circle cx="345.4" cy="160" r=".51"/>
<circle cx="345.4" cy="157.5" r=".51"/>
<circle cx="345.4" cy="154.9" r=".51"/>
<circle cx="345.4" cy="139.7" r=".51"/>
<circle cx="345.4" cy="137.1" r=".51"/>
<circle cx="348" cy="101.6" r=".51"/>
<circle cx="348" cy="104.1" r=".51"/>
<circle cx="348" cy="88.9" r=".51"/>
<circle cx="142.2" cy="88.9" r=".51"/>
<circle cx="139.7" cy="91.4" r=".51"/>
<circle cx="137.2" cy="94" r=".51"/>
<circle cx="134.6" cy="96.5" r=".51"/>
<circle cx="132.1" cy="99.1" r=".51"/>
<circle cx="129.5" cy="101.6" r=".51"/>
<circle cx="127" cy="104.1" r=".51"/>
<circle cx="124.5" cy="106.7" r=".51"/>
<circle cx="314.9" cy="162.5" r=".51"/>
<circle cx="342.9" cy="144.8" r=".51"/>
<circle cx="144.8" cy="55.9" r=".51"/>
</g>
<g font-size="4.1" fill="#800000">
<text x="40.4" y="15.9">1</text>
<text x="90.3" y="15.9">2</text>
<text x="140.1" y="15.9">3</text>
<text x="190" y="15.9">4</text>
<text x="239.8" y="15.9">5</text>
<text x="289.6" y="15.9">6</text>
<text x="339.5" y="15.9">7</text>
<text x="389.3" y="15.9">8</text>
<text x="13.4" y="38.3">A</text>
<text x="415.9" y="38.3">A</text>
<text x="13.4" y="79.4">B</text>
<text x="415.9" y="79.4">B</text>
<text x="13.3" y="120.4">C</text>
<text x="415.8" y="120.4">C</text>
<text x="13.3" y="161.5">D</text>
<text x="415.8" y="161.5">D</text>
<text x="13.4" y="202.6">E</text>
<text x="415.9" y="202.6">E</text>
<text x="13.5" y="243.6">F</text>
<text x="416" y="243.6">F</text>
<text x="40.4" y="266">1</text>
<text x="90.3" y="266">2</text>
<text x="140.1" y="266">3</text>
<text x="190" y="266">4</text>
<text x="239.8" y="266">5</text>
<text x="289.6" y="266">6</text>
<text x="339.5" y="266">7</text>
<text x="389.3" y="266">8</text>
</g>
<g font-size="4" fill="#808080">
<text x="139.7" y="30.5">Interrupt Mask Read Buffer</text>
<text x="345.4" y="76.2">Interrupt Vector Register</text>
<text x="228.6" y="81.3">Priority Encoder</text>
<text x="76.2" y="127">Interrupt Mask Write Register</text>
<text x="281.9" y="137.1">Vector Chip Select</text>
<text x="345.4" y="182.9">Interrupt Vector Register</text>
<text x="233.7" y="190.5">Memory Inhibit for Interrupt Vector</text>
</g>
<g font-size="3" fill="#808080">
<text x="182.9" y="45.7">BD1</text>
<text x="182.9" y="43.2">BD0</text>
<text x="182.9" y="50.8">BD3</text>
<text x="182.9" y="48.3">BD2</text>
<text x="182.9" y="71.1">BD6</text>
<text x="182.9" y="68.6">BD5</text>
<text x="182.9" y="66">BD4</text>
<text x="182.9" y="73.7">BD7</text>
</g>
<g font-size="2.8" fill="#808080">
<text x="55.9" y="34.3">BUS_DATA:BD[0..7]</text>
<text x="139.7" y="33">$X01</text>
<text x="152.4" y="40">U21A</text>
<text x="152.4" y="62.9">U21B</text>
<text x="152.4" y="83.8">74244</text>
<text x="345.4" y="78.7">LSB</text>
<text x="355.6" y="83.2">U16</text>
<text x="86.4" y="88.9">BD7</text>
<text x="101.6" y="85.7">U26</text>
<text x="180.3" y="85.7">U28C</text>
<text x="233.7" y="88.3">U23</text>
<text x="378.4" y="88.9">BD1</text>
<text x="378.4" y="86.4">BD0</text>
<text x="86.4" y="91.4">BD6</text>
<text x="86.4" y="94">BD5</text>
<text x="378.4" y="94">BD3</text>
<text x="378.4" y="91.4">BD2</text>
<text x="86.4" y="96.5">BD4</text>
<text x="86.4" y="99.1">BD3</text>
<text x="86.4" y="101.6">BD2</text>
<text x="180.3" y="101">U28D</text>
<text x="378.4" y="101.6">BD6</text>
<text x="378.4" y="99.1">BD5</text>
<text x="378.4" y="96.5">BD4</text>
<text x="86.4" y="104.1">BD1</text>
<text x="86.4" y="106.7">BD0</text>
<text x="378.4" y="104.1">BD7</text>
<text x="289.5" y="111.1">U19E</text>
<text x="101.6" y="119.4">74273</text>
<text x="180.3" y="116.2">U28A</text>
<text x="233.7" y="119.4">74148</text>
<text x="289.5" y="119.4">7404</text>
<text x="345" y="119.4">GND</text>
<text x="355.6" y="116.8">74574</text>
<text x="225.6" y="121.9">GND</text>
<text x="342.9" y="125.7">VCC</text>
<text x="76.2" y="129.5">$X01</text>
<text x="180.3" y="131.4">U28B</text>
<text x="355.6" y="128.9">U14A</text>
<text x="383.5" y="137.1">BD5</text>
<text x="383.5" y="134.6">BD3</text>
<text x="383.5" y="132.1">BD1</text>
<text x="383.5" y="139.7">BD7</text>
<text x="180.3" y="146.7">U27C</text>
<text x="284.5" y="144.1">U22</text>
<text x="355.6" y="151.7">U14B</text>
<text x="383.5" y="154.9">BD6</text>
<text x="180.3" y="161.9">U27D</text>
<text x="274.3" y="160" transform="rotate(-90 274.3 160)">VCC</text>
<text x="383.5" y="157.5">BD4</text>
<text x="383.5" y="160">BD2</text>
<text x="383.5" y="162.5">BD0</text>
<text x="284.5" y="170.2">74138</text>
<text x="355.6" y="172.7">74244</text>
<text x="180.3" y="177.1">U27B</text>
<text x="342.4" y="175.2">GND</text>
<text x="345.4" y="185.4">MSB</text>
<text x="180.3" y="192.4">U27A</text>
<text x="259.1" y="194.9">U18D</text>
<text x="289.5" y="202.5">U17D</text>
<text x="180.3" y="205.7">7432</text>
<text x="259.1" y="208.2">7408</text>
<text x="269.2" y="212.7">U19C</text>
<text x="289.5" y="215.9">7400</text>
<text x="269.2" y="220.9">7404</text>
</g>
<g font-size="2.4" fill="#808080">
<text x="148.9" y="42.8">2</text>
<text x="148.9" y="45.4">4</text>
<text x="148.9" y="47.9">6</text>
<text x="154.7" y="43.9">A1</text>
<text x="154.7" y="46.5">A2</text>
<text x="162.7" y="46.5">Y2</text>
<text x="162.7" y="43.9">Y1</text>
<text x="170" y="47.9">14</text>
<text x="170" y="45.4">16</text>
<text x="170" y="42.8">18</text>
<text x="148.9" y="50.4">8</text>
<text x="154.7" y="49">A3</text>
<text x="154.7" y="51.6">A4</text>
<text x="162.7" y="51.6">Y4</text>
<text x="162.7" y="49">Y3</text>
<text x="170" y="50.4">12</text>
<text x="148.9" y="55.5">1</text>
<text x="154.7" y="56.6">G</text>
<text x="147.8" y="65.7">11</text>
<text x="170" y="65.7">9</text>
<text x="147.7" y="68.2">13</text>
<text x="147.7" y="70.8">15</text>
<text x="154.7" y="66.8">A1</text>
<text x="154.7" y="69.3">A2</text>
<text x="154.7" y="71.9">A3</text>
<text x="162.7" y="71.9">Y3</text>
<text x="162.7" y="69.3">Y2</text>
<text x="162.7" y="66.8">Y1</text>
<text x="170" y="70.8">5</text>
<text x="170" y="68.2">7</text>
<text x="147.7" y="73.3">17</text>
<text x="154.7" y="74.4">A4</text>
<text x="162.7" y="74.4">Y4</text>
<text x="170" y="73.3">3</text>
<text x="147.7" y="78.4">19</text>
<text x="154.7" y="79.5">G</text>
<text x="98.1" y="88.5">3</text>
<text x="103.9" y="89.7">D1</text>
<text x="111.7" y="89.7">Q1</text>
<text x="119.2" y="88.5">2</text>
<text x="176.8" y="88.5">9</text>
<text x="352.1" y="86">2</text>
<text x="352.1" y="88.5">3</text>
<text x="357.9" y="87.1">1D</text>
<text x="357.9" y="89.7">2D</text>
<text x="365.6" y="89.7">2Q</text>
<text x="365.6" y="87.1">1Q</text>
<text x="373.2" y="88.5">18</text>
<text x="373.2" y="86">19</text>
<text x="98.1" y="91.1">4</text>
<text x="98.1" y="93.6">7</text>
<text x="103.9" y="92.2">D2</text>
<text x="103.9" y="94.7">D3</text>
<text x="111.7" y="92.2">Q2</text>
<text x="111.7" y="94.7">Q3</text>
<text x="119.2" y="91.1">5</text>
<text x="119.2" y="93.6">6</text>
<text x="175.6" y="93.6">10</text>
<text x="197.9" y="91.1">8</text>
<text x="229" y="91.1">10</text>
<text x="229.1" y="93.6">11</text>
<text x="236" y="92.2">0</text>
<text x="236" y="94.7">1</text>
<text x="244" y="94.7">A1</text>
<text x="244" y="92.2">A0</text>
<text x="251.2" y="93.6">7</text>
<text x="251.2" y="91.1">9</text>
<text x="352.1" y="91.1">4</text>
<text x="352.1" y="93.6">5</text>
<text x="357.9" y="92.2">3D</text>
<text x="357.9" y="94.7">4D</text>
<text x="365.6" y="94.7">4Q</text>
<text x="365.6" y="92.2">3Q</text>
<text x="373.2" y="93.6">16</text>
<text x="373.2" y="91.1">17</text>
<text x="96.9" y="98.7">13</text>
<text x="96.9" y="101.2">14</text>
<text x="98.1" y="96.2">8</text>
<text x="103.9" y="97.3">D4</text>
<text x="103.9" y="99.8">D5</text>
<text x="111.7" y="97.3">Q4</text>
<text x="111.7" y="99.8">Q5</text>
<text x="119.2" y="96.2">9</text>
<text x="119.2" y="98.7">12</text>
<text x="119.2" y="101.2">15</text>
<text x="229" y="96.2">12</text>
<text x="229" y="98.7">13</text>
<text x="230.2" y="101.2">1</text>
<text x="236" y="97.3">2</text>
<text x="236" y="99.8">3</text>
<text x="244" y="97.3">A2</text>
<text x="251.2" y="96.2">6</text>
<text x="352.1" y="96.2">6</text>
<text x="352.1" y="98.7">7</text>
<text x="352.1" y="101.2">8</text>
<text x="357.9" y="97.3">5D</text>
<text x="357.9" y="99.8">6D</text>
<text x="365.6" y="99.8">6Q</text>
<text x="365.6" y="97.3">5Q</text>
<text x="373.2" y="101.2">13</text>
<text x="373.2" y="98.7">14</text>
<text x="373.2" y="96.2">15</text>
<text x="96.9" y="103.8">17</text>
<text x="96.9" y="106.3">18</text>
<text x="103.9" y="102.4">D6</text>
<text x="103.9" y="104.9">D7</text>
<text x="103.9" y="107.4">D8</text>
<text x="111.7" y="102.4">Q6</text>
<text x="111.7" y="104.9">Q7</text>
<text x="111.7" y="107.4">Q8</text>
<text x="119.2" y="103.8">16</text>
<text x="119.2" y="106.3">19</text>
<text x="175.6" y="103.8">12</text>
<text x="197.9" y="106.3">11</text>
<text x="230.2" y="103.8">2</text>
<text x="230.2" y="106.3">3</text>
<text x="236" y="102.4">4</text>
<text x="236" y="104.9">5</text>
<text x="236" y="107.4">6</text>
<text x="352.1" y="103.8">9</text>
<text x="357.9" y="102.4">7D</text>
<text x="357.9" y="104.9">8D</text>
<text x="365.6" y="104.9">8Q</text>
<text x="365.6" y="102.4">7Q</text>
<text x="373.2" y="103.8">12</text>
<text x="97.1" y="111.4">11</text>
<text x="98.1" y="113.9">1</text>
<text x="103.9" y="112.5">CLK</text>
<text x="175.6" y="108.9">13</text>
<text x="230.2" y="108.9">4</text>
<text x="230.2" y="113.9">5</text>
<text x="236" y="110">7</text>
<text x="243.5" y="112.5">GS</text>
<text x="251.2" y="111.4">14</text>
<text x="251.2" y="113.9">15</text>
<text x="277.4" y="113.9">11</text>
<text x="294.4" y="113.9">10</text>
<text x="351" y="108.9">11</text>
<text x="352.1" y="111.4">1</text>
<text x="357.9" y="112.5">OC</text>
<text x="357.9" y="110">CLK</text>
<text x="103.9" y="115">CLR</text>
<text x="176.8" y="119">1</text>
<text x="236" y="115">EI</text>
<text x="243.5" y="115">EO</text>
<text x="176.8" y="124.1">2</text>
<text x="197.9" y="121.6">3</text>
<text x="352.1" y="131.7">2</text>
<text x="373.2" y="131.7">18</text>
<text x="176.8" y="134.2">4</text>
<text x="197.9" y="136.8">6</text>
<text x="352.1" y="134.2">4</text>
<text x="352.1" y="136.8">6</text>
<text x="357.9" y="132.8">A1</text>
<text x="357.9" y="135.4">A2</text>
<text x="357.9" y="137.9">A3</text>
<text x="365.9" y="137.9">Y3</text>
<text x="365.9" y="135.4">Y2</text>
<text x="365.9" y="132.8">Y1</text>
<text x="373.2" y="136.8">14</text>
<text x="373.2" y="134.2">16</text>
<text x="176.8" y="139.3">5</text>
<text x="352.1" y="139.3">8</text>
<text x="357.9" y="140.4">A4</text>
<text x="365.9" y="140.4">Y4</text>
<text x="373.2" y="139.3">12</text>
<text x="176.8" y="149.5">9</text>
<text x="280.9" y="146.9">1</text>
<text x="280.9" y="149.5">2</text>
<text x="286.8" y="148.1">A</text>
<text x="297.3" y="148.1">Y0</text>
<text x="304.6" y="149.5">14</text>
<text x="304.6" y="146.9">15</text>
<text x="352.1" y="144.4">1</text>
<text x="357.9" y="145.5">G</text>
<text x="175.6" y="154.6">10</text>
<text x="197.9" y="152">8</text>
<text x="280.9" y="152">3</text>
<text x="286.8" y="150.6">B</text>
<text x="286.8" y="153.1">C</text>
<text x="297.3" y="155.7">Y3</text>
<text x="297.3" y="153.1">Y2</text>
<text x="297.3" y="150.6">Y1</text>
<text x="304.6" y="154.6">12</text>
<text x="304.6" y="152">13</text>
<text x="351" y="154.6">11</text>
<text x="357.9" y="155.7">A1</text>
<text x="365.9" y="155.7">Y1</text>
<text x="373.2" y="154.6">9</text>
<text x="280.9" y="159.6">6</text>
<text x="286.8" y="160.8">G1</text>
<text x="297.3" y="160.8">Y5</text>
<text x="297.3" y="158.2">Y4</text>
<text x="304.6" y="159.6">10</text>
<text x="304.6" y="157.1">11</text>
<text x="350.9" y="157.1">13</text>
<text x="350.9" y="159.6">15</text>
<text x="357.9" y="158.2">A2</text>
<text x="357.9" y="160.8">A3</text>
<text x="365.9" y="160.8">Y3</text>
<text x="365.9" y="158.2">Y2</text>
<text x="373.2" y="159.6">5</text>
<text x="373.2" y="157.1">7</text>
<text x="175.6" y="164.7">12</text>
<text x="197.9" y="167.3">11</text>
<text x="280.9" y="162.2">4</text>
<text x="280.9" y="164.7">5</text>
<text x="286.8" y="163.3">G2A</text>
<text x="286.8" y="165.8">G2B</text>
<text x="297.3" y="165.8">Y7</text>
<text x="297.3" y="163.3">Y6</text>
<text x="304.6" y="164.7">7</text>
<text x="304.6" y="162.2">9</text>
<text x="350.9" y="167.3">19</text>
<text x="350.9" y="162.2">17</text>
<text x="357.9" y="163.3">A4</text>
<text x="365.9" y="163.3">Y4</text>
<text x="373.2" y="162.2">3</text>
<text x="175.6" y="169.8">13</text>
<text x="357.9" y="168.4">G</text>
<text x="176.8" y="180">4</text>
<text x="176.8" y="185">5</text>
<text x="197.9" y="182.5">6</text>
<text x="176.8" y="195.2">1</text>
<text x="197.9" y="197.7">3</text>
<text x="254.4" y="197.7">12</text>
<text x="176.8" y="200.3">2</text>
<text x="254.4" y="202.8">13</text>
<text x="276.6" y="200.3">11</text>
<text x="284.8" y="205.4">12</text>
<text x="307.1" y="207.9">11</text>
<text x="258.1" y="215.5">5</text>
<text x="274.1" y="215.5">6</text>
<text x="284.8" y="210.4">13</text>
</g>
<g font-size="1.6" fill="#808080">
<text x="94.8" y="56.4">CS1_READ/5.3B</text>
<text x="148.7" y="94.5">BIRQ7/6.4C</text>
<text x="58.5" y="112.3">CS1_WRITE/5.3B</text>
<text x="148.7" y="109.7">BIRQ6/6.4C</text>
<text x="267.4" y="112.3">VINT/1.7B</text>
<text x="328" y="109.7">PH1/1.6B</text>
<text x="63.8" y="114.8">RST/2.2D</text>
<text x="148.7" y="125">BIRQ5/6.4C</text>
<text x="148.7" y="140.2">BIRQ4/6.4C</text>
<text x="260.5" y="147.8">A0/1.4A</text>
<text x="307.3" y="147.3">FFF8</text>
<text x="307.3" y="149.8">FFF9</text>
<text x="148.7" y="155.4">BIRQ3/6.4C</text>
<text x="260.5" y="152.9">A2/1.4A</text>
<text x="260.5" y="150.3">A1/1.4A</text>
<text x="307.3" y="152.4">FFFA</text>
<text x="307.3" y="154.9">FFFB</text>
<text x="307.3" y="157.5">FFFC</text>
<text x="307.3" y="160">FFFD</text>
<text x="259.4" y="163">VPB/2.2B</text>
<text x="260.1" y="165.6">RD/1.5C</text>
<text x="307.3" y="162.5">FFFE</text>
<text x="307.3" y="165.1">FFFF</text>
<text x="325.9" y="163">IVP/4.2D</text>
<text x="148.7" y="170.7">BIRQ2/6.4C</text>
<text x="148.7" y="185.9">BIRQ1/6.4C</text>
<text x="148.7" y="201.1">BIRQ0/6.4C</text>
<text x="237.6" y="203.7">A2/1.4A</text>
<text x="237.6" y="198.6">A1/1.4A</text>
<text x="320.8" y="208.8">BINH/6.3B</text>
<text x="236.5" y="216.4">VPB/2.2B</text>
</g>
</svg>
